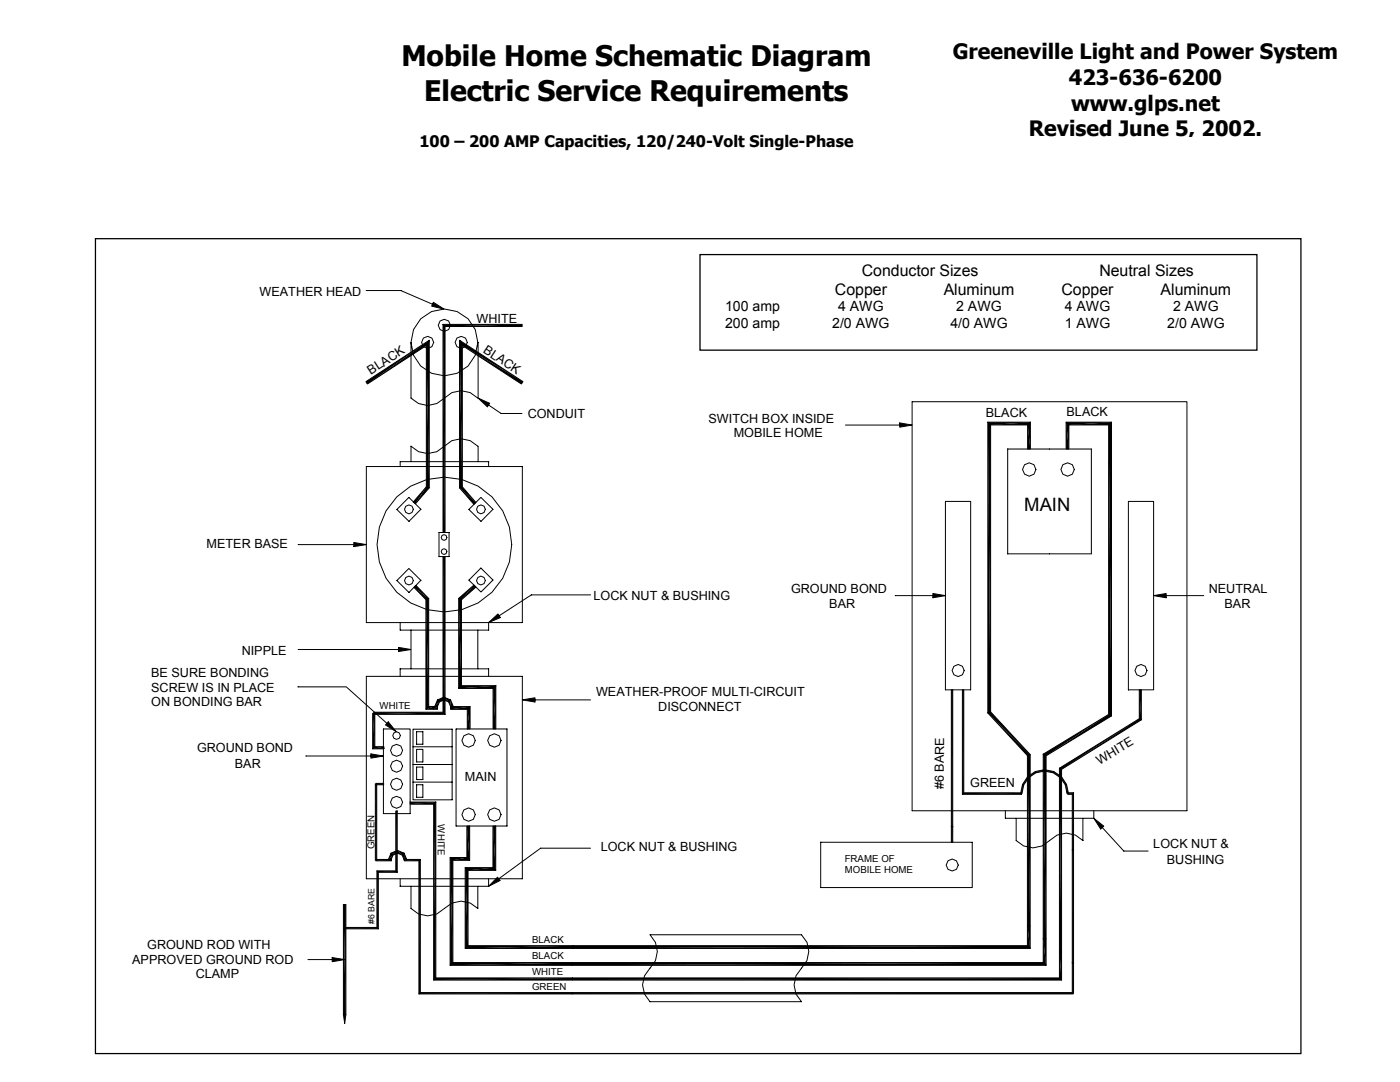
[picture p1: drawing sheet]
<svg xmlns="http://www.w3.org/2000/svg" width="279mm" height="216mm" viewBox="0 0 279 216" stroke-linecap="round" stroke-linejoin="round" font-family="sans-serif">
<path d="M19 47.6h240.6v162.6h-240.6z" fill="#fff" stroke="#000" stroke-width=".25"/>
<path d="M21.7 49h235.2v159.8h-235.2z" fill="#fff" stroke="#fff" stroke-width=".2"/>
<path d="M19 6.3h33.2v36.1h-33.2z" fill="#fff"/>
<g fill="none" stroke="#000" stroke-width=".2">
<path d="M73.1 58h6.9M80 58l6.3 2.7M73 76.2l12.7-8.3-.6 1-11.8 7.7zM82 68.3v11.1a4.5 4.5 0 0 0 6.7 0 4.5 4.5 0 0 1 6.7 0M85.7 67.9v29.4l-.6-.2v-28.2zM86.5 60.3l2.1 1.4-2.5-.6zM88.4 64.7l.4 .5v41.1h-.4zM88.4 64.7h15.8v.5h-15.4zM91.7 67.9l.6 1v28.2l-.6 .2zM91.7 67.9l12.7 8.3-.3 .4-11.8-7.7zM95.4 68.3a6.7 6.7 0 0 0-9.3-6.1 6.7 6.7 0 0 0-2.1 10.9 6.7 6.7 0 0 0 10.8-2.2l.6-2.6v11.1M95.4 79.4l2.3 1.1-.4 .7z"/>
<path d="M79.9 93.1v-1h17.6v1M81.6 99.3l2.4 2.3-2.4 2.4-2.4-2.3zM85.1 97.1l.6 .2-2.8 3.2-.4-.3zM91.7 97.3l.6-.2 2.7 3.2-.4 .3zM95.4 89a4.5 4.5 0 0 0-6.7 0 4.5 4.5 0 0 1-6.7 0v3.1M95.4 89v3.1M96 99.3l2.4 2.3-2.4 2.4-2.4-2.3zM97.5 80.8l2.5 1.7h4.2M104.2 93.1h-31.1v31.1M104.3 93.1l-.1 31.1h-31.1M168.7 84.8h10.9M179.6 84.4l2.4 .4-2.4 .4z"/>
<path d="M197.1 84.2l.6 .6v57.2l-.6 .3zM197.1 84.2h8.5l-.5 .6h-7.4zM205.1 84.8l.5-.6v5.4h-.5zM212.8 84.2h9l-.5 .6h-8zM212.8 84.2l.5 .6v4.8h-.5zM214.4 93.7l-.4-1-.9-.3-1 .3-.4 1 .4 .9 1 .4 .9-.4 .4-.9M221.3 84.8l.5-.6v58.7l-.5-.3zM59.5 108.7h11.1M70.6 108.2l2.5 .5-2.5 .4zM81.6 113.4l2.4 2.4-2.4 2.4-2.4-2.4zM82.5 101.6l-.3-.6-.6-.2-.6 .2-.3 .6 .3 .7 .6 .2 .6-.2 .3-.7M82.5 115.8l-.3-.6-.6-.2-.6 .2-.3 .6 .3 .7 .6 .2 .6-.2 .3-.7"/>
<path d="M82.6 117.2l.4-.4 2.6 2.6-.6 .3zM85 119.7l.6-.3v21.6l-.6 .5zM88.4 111.1h.4v31.4l-.4-.4zM89.2 107.3l-.2-.5-.4-.1-.4 .1-.1 .5 .1 .4 .4 .1 .4-.1 .2-.4M89.2 110.1l-.2-.4-.4-.2-.4 .2-.1 .4 .1 .4 .4 .1 .4-.1 .2-.4M89.6 111.1v-4.8h-2v4.8h2M91.5 119.4l3.1-2.7 .4 .5-2.9 2.5zM91.5 119.4l.6 .3v17.1l-.6 .6zM96 113.3l2.4 2.4-2.4 2.4-2.4-2.3zM106 118.7h11.9M106.1 118.7l-6.5 4.2M178.7 118.9h7.5"/>
<path d="M186.2 118.4l2.5 .5-2.5 .4zM188.7 100.1h5v37.5h-5zM217.8 110.5v-20.9h-16.7v20.9h16.7M225.2 100.1h5v37.5h-5zM230.2 118.9l2.5-.5v.9zM232.7 118.9h7.5M59.5 137.1h9.6l8.1 7.2M59.5 129.6h20M79.5 129.2l2.5 .4-2.5 .4zM79.9 124.2v1.5h17.6M82 125.7v7.8M87.3 139.7l1.3-.6v.6l-.9 .4z"/>
<path d="M87.3 139.7l.4 .4-.4 .9h-.5zM88.6 139.1l1.3 .6-.4 .4-.9-.4zM89.9 139.7l.6 1.3h-.6l-.4-.9zM91.5 137.4l.6-.6h6.9l-.6 .6zM95.4 125.7v7.8M97.5 133.5h-17.6v1.5M97.5 124.2l1.9-1.7 .4 .7zM97.5 133.5v1.5M97.5 124.2v1.5M98.4 137.4l.6-.6v8.7h-.6zM104.2 135l.1 40.3h-31.2M104.2 139.7l2.6-.5v.9z"/>
<path d="M104.3 135h-31.2v40.3M106.8 139.7h11.1M189.9 137.6h.2v27.3h-.2zM192.1 137.6h.2v20.6l-.2 .3zM227.4 137.6h.4v6l-.4-.2zM61.1 150.9h12.9M74 150.4l2.5 .5-2.5 .4zM74.4 142.3h.4v6.7l-.4 .4zM74.6 142.1h13.8l.4 .4h-14.2zM74.8 149h1.8v.4h-2.2zM74.9 156.4h.3v15.2h-.3zM75 156.3h1.6v.3h-1.6z"/>
<path d="M76.5 145.5h5.4v16.8h-5.4zM77.5 144l1.6 2-2.2-1.3zM82.4 145.5v14.1h7.9l-.1-14.1h-7.7M82.4 152.5h7.8M82.4 156.1h7.8M82.4 149h7.8M83.1 149.5h1.3v2.5h-1.3zM83.1 146h1.3v2.5h-1.3zM83.1 153.1h1.3v2.5h-1.3zM83.1 156.6h1.3v2.5h-1.3zM85 141.5l.6-.5h1v.5zM86.6 141h.7v.5h-.7z"/>
<path d="M89.9 141h3.9l-.5 .5h-3.4zM91 145.5h10.2v19.3h-10.2v-19.3M93.3 141.5l.5-.5v4.5h-.5zM100 147.7l-.4-.9-.9-.4-1 .4-.4 .9 .4 1 1 .4 .9-.4 .4-1M192.3 158.2h11.5v.3h-11.7zM197.1 142.3l.6-.3 7.9 8.6-.6 .2zM204.1 156.5l.2 .1-.3 1.7h-.3zM205 150.8l.6-.2v34.1h-.6zM205.1 155l1.5-1.1 .1 .3-1.4 1zM205.1 155l.2 .2-1 1.4-.2-.1zM206.6 153.9l1.8-.3v.3l-1.7 .3zM208.2 150.5l.6 .3v36.5h-.6z"/>
<path d="M208.2 150.5l13.1-7.9 .5 .3-13 7.9zM208.4 153.6l1.9 .3-.1 .3-1.8-.3zM210.3 153.9l1.5 1.1-.2 .2-1.4-1zM211.4 153.3l.5 .2v36.4h-.5zM211.4 153.3l16-9.9 .4 .2-15.9 9.9zM211.6 155.2l.2-.2 1.1 1.5-.3 .1zM212.6 156.6l.3-.1 .3 1.8h-.3zM213.1 158.2h1.1l-.2 .3h-.9zM214.2 158.2v11.4h-.2v-11.1zM75 171.5h3.1v.3h-3.1zM75.2 173.8h3.8l.3 .3h-3.8zM75.2 173.8l.3 .3v11.2l-.3-.2z"/>
<path d="M78 170.2l1.3-.5v.5l-.9 .4zM78 170.2l.4 .4-.4 1h-.5zM79 161.8h.3v12.3l-.3-.3zM79.3 169.7l1.3 .5-.3 .4-1-.4zM79.9 175.3v1.5h17.6M80.6 170.2l.6 1.4h-.6l-.3-1zM80.7 171.5h3.2l-.3 .3h-2.9zM81.9 160h5.1l-.4 .5h-4.7zM82 176.8v4.5a4.5 4.5 0 0 0 6.7 0 4.5 4.5 0 0 1 6.7 0v-4.5M83.6 171.8l.3-.3v26.6l-.3 .2zM86.6 160.5l.4-.5v35.1l-.4 .5zM89.8 171.1h3.4l.5 .6h-3.3z"/>
<path d="M89.8 171.1l.6 .6v20.4l-.6 .5zM92.8 173.1h5.6l.5 .6h-5.5zM92.8 173.1l.6 .6v15l-.6 .6zM93.2 164.8h.5v6.9l-.5-.6zM97.5 175.3v1.5M98.4 164.8h.5v8.9l-.5-.6zM99.3 175l.5 .7-2.3 1.1zM100 162.5l-.4-.9-.9-.4-1 .4-.4 .9 .4 1 1 .4 .9-.4 .4-1M107.9 169.2h10M107.9 169.2l-8.4 6.2M163.8 168.1h30.2v9h-30.2zM182 161.8h54.9v-81.6h-54.9l.1 81.6"/>
<path d="M189.9 164.9h.2v3.2h-.2zM200.6 161.8v1.5h17.7v-1.5M202.8 163.3v4.4a4.5 4.5 0 0 0 6.7 0 4.5 4.5 0 0 1 6.6 0v-4.4M214 169.6h.2v22.5h-.2zM218.3 163.3l2 1.5-.6 .6zM220 165.1l4.3 4.7M224.3 169.8h4.8M61.4 191.5h4.9M66.3 191.1l2.5 .4-2.5 .4zM68.5 180.5h.5v22h-.5zM68.8 185.1h6.4l.3 .2h-6.7zM83.9 198.1h30.3v.2h-30.6z"/>
<path d="M87 195.1h27.2v.5h-27.6zM89.8 192.6l.6-.5h23.8v.5zM92.8 189.3l.6-.6h21v.6zM114.2 198.1h99.9v.2h-99.9zM114.2 195.1h97.2l.5 .5h-97.7zM114.2 192.1h94l.6 .5h-94.6zM114.4 188.7h90.6l.6 .6h-91.2zM129.7 186.5h30.3a4.5 4.5 0 0 1 0 6.7 4.5 4.5 0 0 0 0 6.7h-30.3a4.5 4.5 0 0 1 0-6.7 4.5 4.5 0 0 0 0-6.7zM205 184.7h.6v4.6l-.6-.6zM208.2 187.3h.6v5.3l-.6-.5zM211.4 189.9h.5v5.7l-.5-.5zM214 192.1h.2v6.1h-.2z"/>
<path d="M68.5 202.5h.5l-.2 1.7z"/>
<circle cx="85.3" cy="68.3" r="1.2"/>
<circle cx="88.7" cy="64.9" r="1.21"/>
<circle cx="92.1" cy="68.3" r="1.21"/>
<circle cx="205.4" cy="93.7" r="1.33"/>
<circle cx="88.7" cy="108.7" r="13.5"/>
<circle cx="96" cy="115.8" r=".88"/>
<circle cx="96" cy="101.6" r=".88"/>
<circle cx="191.2" cy="133.8" r="1.2"/>
<circle cx="227.7" cy="133.8" r="1.2"/>
<circle cx="79.1" cy="146.8" r=".76"/>
<circle cx="79.1" cy="156.5" r="1.2"/>
<circle cx="79.1" cy="152.9" r="1.2"/>
<circle cx="79.1" cy="149.7" r="1.2"/>
<circle cx="93.5" cy="147.7" r="1.33"/>
<circle cx="79.2" cy="160.1" r="1.2"/>
<circle cx="93.5" cy="162.5" r="1.33"/>
<circle cx="190" cy="172.6" r="1.2"/>
</g>
<g fill="#000">
<path d="M73.3 76.6l12.4-8.7-.6 1zM73 76.2l12.7-8.3-12.4 8.7zM86.5 60.3l2.1 1.4-2.5-.6zM91.7 67.9l12.7 8.3-12.1-7.3zM92.3 68.9l12.1 7.3-.3 .4zM85.1 68.9l.6 28.4-.6-.2zM85.7 67.9v29.4l-.6-28.4zM91.7 67.9l.6 29.2-.6 .2zM91.7 67.9l.6 1v28.2zM95.4 79.4l2.3 1.1-.4 .7zM179.6 84.4l2.4 .4-2.4 .4zM197.1 84.2h8.5l-7.9 .6z"/>
<path d="M197.7 84.8l7.9-.6-.5 .6zM205.1 84.8l.5 4.8h-.5zM205.1 84.8l.5-.6v5.4zM212.8 84.2l.5 5.4h-.5zM212.8 84.2l.5 .6v4.8zM213.3 84.8l8.5-.6-.5 .6zM212.8 84.2h9l-8.5 .6zM70.6 108.2l2.5 .5-2.5 .4zM85.1 97.1l-2.2 3.4-.4-.3zM82.6 117.2l3 2.2-.6 .3zM85.1 97.1l.6 .2-2.8 3.2zM82.6 117.2l.4-.4 2.6 2.6z"/>
<path d="M85 119.7l.6 21.3-.6 .5zM85 119.7l.6-.3v21.6zM91.5 119.4l.6 17.4-.6 .6zM91.5 119.4l.6 .3v17.1zM91.7 97.3l3.3 3-.4 .3zM91.5 119.4l3.1-2.7-2.5 3zM91.7 97.3l.6-.2 2.7 3.2zM94.6 116.7l.4 .5-2.9 2.5zM186.2 118.4l2.5 .5-2.5 .4zM230.2 118.9l2.5-.5v.9zM79.5 129.2l2.5 .4-2.5 .4zM87.3 139.7l.4 .4-.9 .9z"/>
<path d="M87.3 139.7l1.3-.6v.6zM87.3 139.7h1.3l-.9 .4zM88.6 139.1l1.3 .6-.4 .4zM91.5 137.4l7.5-.6-.6 .6zM91.5 137.4l.6-.6h6.9zM98.4 137.4l.6 8.1h-.6zM98.4 137.4l.6-.6v8.7zM97.5 124.2l1.9-1.7 .4 .7zM74 150.4l2.5 .5-2.5 .4zM75 156.3h1.6l-1.6 .3zM75 156.6l1.6-.3v.3zM77.5 144l1.6 2-2.2-1.3z"/>
<path d="M85 141.5l1.6-.5v.5zM85 141.5l.6-.5h1zM86.6 141h.7l-.7 .5zM86.6 141.5l.7-.5v.5zM86.8 141l.9-.9-.4 .9zM88.6 139.1l.9 1-.9-.4zM89.9 139.7v1.3l-.4-.9zM89.9 139.7l.6 1.3h-.6zM93.3 141.5l.5 4h-.5zM89.9 141.5l3.9-.5-.5 .5zM93.3 141.5l.5-.5v4.5zM89.9 141h3.9l-3.9 .5z"/>
<path d="M104.2 139.7l2.6-.5v.9zM197.1 84.2l.6 57.8-.6 .3zM197.1 84.2l.6 .6v57.2zM204.1 156.5l.2 .1-.6 1.7zM204.3 156.6l-.3 1.7h-.3zM197.1 142.3l8.5 8.3-.6 .2zM205.1 155l.2 .2-1.2 1.3zM205.3 155.2l-1 1.4-.2-.1zM197.1 142.3l.6-.3 7.9 8.6zM205.1 155l1.5-1.1 .1 .3zM205.1 155l1.6-.8-1.4 1zM208.2 150.5l13.1-7.9-12.5 8.2z"/>
<path d="M206.6 153.9l1.8-.3v.3zM206.6 153.9h1.8l-1.7 .3zM208.8 150.8l12.5-8.2 .5 .3zM208.4 153.6l1.8 .6-1.8-.3zM208.4 153.6l1.9 .3-.1 .3zM211.4 153.3l16-9.9-15.5 10.1zM210.3 153.9l1.3 1.3-1.4-1zM210.3 153.9l1.5 1.1-.2 .2zM211.9 153.5l15.5-10.1 .4 .2zM211.6 155.2l.2-.2 .8 1.6zM211.8 155l1.1 1.5-.3 .1zM212.6 156.6l.3-.1v1.8z"/>
<path d="M213.1 158.2h1.1l-1.1 .3zM213.1 158.5l1.1-.3-.2 .3zM212.9 156.5l.3 1.8h-.3zM221.3 84.8l.5 58.1-.5-.3zM221.3 84.8l.5-.6v58.7zM78 170.2l.4 .4-.9 1zM77.5 171.6l.9-1-.4 1zM78 170.2l1.3-.5v.5zM78 170.2h1.3l-.9 .4zM79.3 169.7l1 .9-1-.4zM80.6 170.2v1.4l-.3-1zM79.3 169.7l1.3 .5-.3 .4z"/>
<path d="M80.6 170.2l.6 1.4h-.6zM89.8 171.1l.6 21-.6 .5zM89.8 171.1l.6 .6v20.4zM92.8 173.1l.6 15.6-.6 .6zM93.2 164.8l.5 6.9-.5-.6zM89.8 171.1h3.4l-2.8 .6zM92.8 173.1l.6 .6v15zM93.2 164.8h.5v6.9zM90.4 171.7l2.8-.6 .5 .6zM98.4 164.8l.5 8.9-.5-.6zM92.8 173.1h5.6l-5 .6zM98.4 164.8h.5v8.9z"/>
<path d="M93.4 173.7l5-.6 .5 .6zM99.3 175l.5 .7-2.3 1.1zM218.3 163.3l2 1.5-.6 .6zM66.3 191.1l2.5 .4-2.5 .4zM89.8 192.6l24.4-.5v.5zM89.8 192.6l.6-.5h23.8zM92.8 189.3l21.6-.6v.6zM92.8 189.3l.6-.6h21zM114.2 192.1h94l-94 .5zM114.2 192.6l94-.5 .6 .5zM114.4 188.7h90.6l-90.6 .6zM114.4 189.3l90.6-.6 .6 .6z"/>
<path d="M205 184.7l.6 4.6-.6-.6zM205 150.8l.6 33.9h-.6zM205 184.7h.6v4.6zM205 150.8l.6-.2v34.1zM208.2 187.3l.6 5.3-.6-.5zM208.2 150.5l.6 36.8h-.6zM208.2 187.3h.6v5.3zM208.2 150.5l.6 .3v36.5zM68.5 180.5l.5 22h-.5zM68.5 202.5h.5l-.2 1.7zM68.5 180.5h.5v22z"/>
</g>
<path d="M88.6 64.7v41.6M88.6 111.1v31.4M227.6 137.6v6" fill="none" stroke="#000" stroke-width=".4"/>
<path d="M88.4 64.9h15.8M74.4 149.2h2.2M88.8 142.3h-14.2v7.1M211.6 153.3v42.3M81.9 160.3h5.1M86.8 160v35.6M86.6 195.3h125.3" fill="none" stroke="#000" stroke-width=".42"/>
<path d="M190 137.6v30.5M192.2 137.6v20.9M75 156.4v15.2h3.1M75.2 173.9h4.1M75.4 173.8v11.5M79.1 161.8v12.3M80.7 171.6h3.2M83.7 171.5v26.8M68.8 185.2h6.7M83.6 198.2h130.5" fill="none" stroke="#000" stroke-width=".28"/>
<path d="M214.1 158.2v40" fill="none" stroke="#000" stroke-width=".25"/>
<path d="M192.1 158.3h11.7" fill="none" stroke="#000" stroke-width=".3"/>
<path d="M139.7 50.8h111.1v19.1h-111.1z" fill="#fff" stroke="#000" stroke-width=".25"/>
<g font-size="5.7">
<text x="80.1" y="13.3">Mobile Home Schematic Diagram</text>
<text x="84.7" y="20.1">Electric Service Requirements</text>
</g>
<g font-size="4.2">
<text x="190.2" y="11.9">Greeneville Light and Power System</text>
<text x="213.3" y="17">423-636-6200</text>
<text x="213.7" y="22.1">www.glps.net</text>
<text x="205.3" y="27.2">Revised June 5, 2002.</text>
</g>
<text font-size="3.7" x="204.4" y="102">MAIN</text>
<g font-size="3.2">
<text x="83.7" y="29.3">100 – 200 AMP Capacities, 120/240-Volt Single-Phase</text>
<text x="166.6" y="58.8">Copper</text>
<text x="172" y="55.2">Conductor Sizes</text>
<text x="188.3" y="58.8">Aluminum</text>
<text x="211.8" y="58.8">Copper</text>
<text x="219.4" y="55.2">Neutral Sizes</text>
<text x="231.6" y="58.8">Aluminum</text>
</g>
<g font-size="2.8">
<text x="144.7" y="62.1">100 amp</text>
<text x="144.7" y="65.4">200 amp</text>
<text x="166.1" y="65.4">2/0 AWG</text>
<text x="167.2" y="62.1">4 AWG</text>
<text x="189.7" y="65.4">4/0 AWG</text>
<text x="190.8" y="62.1">2 AWG</text>
<text x="212.5" y="65.4">1 AWG</text>
<text x="212.5" y="62.1">4 AWG</text>
<text x="233" y="65.4">2/0 AWG</text>
<text x="234.1" y="62.1">2 AWG</text>
</g>
<g font-size="2.5">
<text x="51.8" y="59">WEATHER HEAD</text>
<text x="95.1" y="64.4">WHITE</text>
<text x="96.3" y="70.2" transform="rotate(33 96.3 70.2)">BLACK</text>
<text x="74" y="74.8" transform="rotate(-33 74 74.8)">BLACK</text>
<text x="105.3" y="83.5">CONDUIT</text>
<text x="196.7" y="83.1">BLACK</text>
<text x="212.9" y="83.1">BLACK</text>
<text x="141.4" y="84.4">SWITCH BOX INSIDE</text>
<text x="146.4" y="87.1">MOBILE HOME</text>
<text x="41.2" y="109.3">METER BASE</text>
<text x="118.4" y="119.7">LOCK NUT &amp; BUSHING</text>
<text x="157.9" y="118.4">GROUND BOND</text>
<text x="241.2" y="118.4">NEUTRAL</text>
<text x="165.5" y="121.3">BAR</text>
<text x="244.4" y="121.3">BAR</text>
<text x="48.2" y="130.7">NIPPLE</text>
<text x="30.2" y="135.1">BE SURE BONDING</text>
<text x="30.2" y="138">SCREW IS IN PLACE</text>
<text x="30.2" y="140.9">ON BONDING BAR</text>
<text x="119" y="138.9">WEATHER-PROOF MULTI-CIRCUIT</text>
<text x="131.4" y="141.9">DISCONNECT</text>
<text x="39.3" y="150">GROUND BOND</text>
<text x="46.9" y="153.2">BAR</text>
<text x="92.8" y="155.9">MAIN</text>
<text x="219.4" y="152.6" transform="rotate(-30 219.4 152.6)">WHITE</text>
<text x="188.4" y="157.5" transform="rotate(-90 188.4 157.5)">#6 BARE</text>
<text x="193.6" y="157">GREEN</text>
<text x="119.9" y="169.8">LOCK NUT &amp; BUSHING</text>
<text x="230.2" y="169.3">LOCK NUT &amp;</text>
<text x="232.9" y="172.5">BUSHING</text>
<text x="29.4" y="189.4">GROUND ROD WITH</text>
<text x="26.4" y="192.4">APPROVED GROUND ROD</text>
<text x="39.1" y="195.1">CLAMP</text>
</g>
<g font-size="1.9">
<text x="75.7" y="141.5">WHITE</text>
<text x="87.4" y="164.5" transform="rotate(90 87.4 164.5)">WHITE</text>
<text x="74.8" y="169.5" transform="rotate(-90 74.8 169.5)">GREEN</text>
<text x="168.6" y="172">FRAME OF</text>
<text x="168.6" y="174.2">MOBILE HOME</text>
<text x="106.2" y="188.2">BLACK</text>
<text x="106.2" y="191.3">BLACK</text>
<text x="106.2" y="194.6">WHITE</text>
<text x="106.2" y="197.6">GREEN</text>
</g>
<text font-size="1.7" x="74.7" y="184.3" transform="rotate(-90 74.7 184.3)">#6 BARE</text>
</svg>
